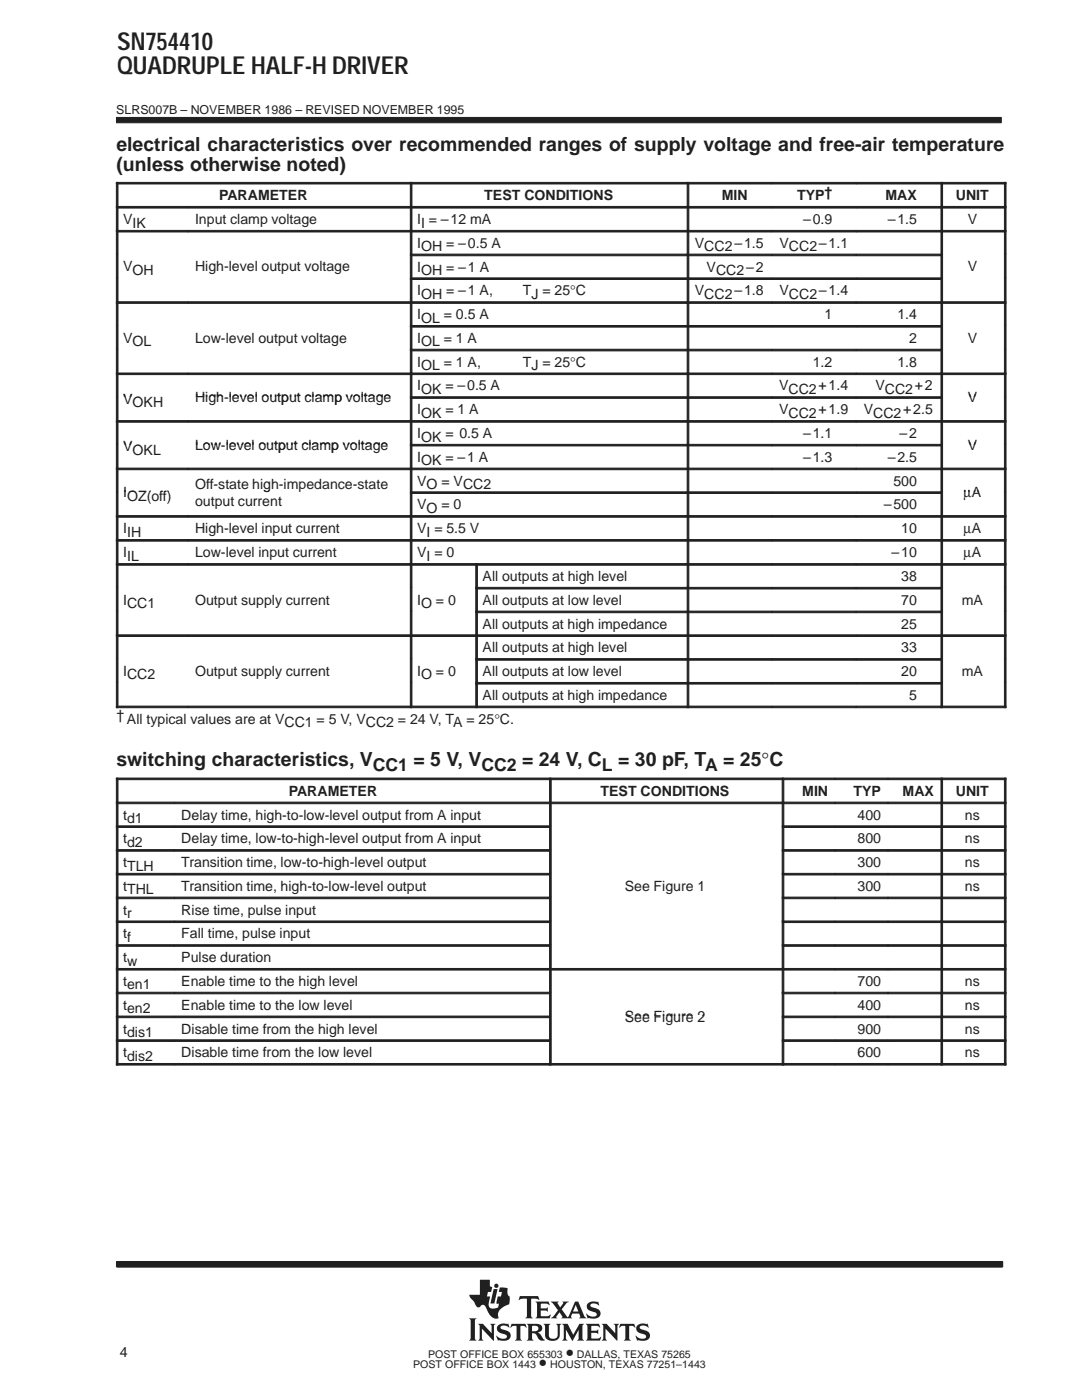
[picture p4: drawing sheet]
<svg xmlns="http://www.w3.org/2000/svg" width="216mm" height="279mm" viewBox="0 0 216 279" stroke-linecap="round" stroke-linejoin="round" font-family="sans-serif">
<g fill="#231f20" stroke="#231f20" stroke-width=".2">
<path d="M23.2 23.4h176.6v1.1h-176.6z" fill-rule="evenodd"/>
<path d="M23.4 251.8h176.5v1h-176.5z" fill-rule="evenodd"/>
<path d="M23.2 251.8h176.9v1h-176.9z" fill-rule="evenodd"/>
</g>
<g fill="#231f20">
<path d="M98.5 257.3h.8l-.7 2.8h-.7z"/>
<path d="M105.1 264.2h2.1a.85 .85 0 0 1 1 .8 .85 .85 0 0 1-.9 .9l.4 .3 .7 1 .3 .2-.1 .1a1.11 1.11 0 0 1-1.5-.9l-.2-.4-.7-.1v1l.3 .4h-1.4l.3-.5v-2.3z" fill-rule="evenodd"/>
<path d="M109.9 259.8h1.6l-.2 .4 .5 .7 .6-.8-.2-.3h1.3l-.5 .3-.9 1.2 1 1.5a.22 .22 0 0 0 .3 0 .22 .22 0 0 0 .1-.2l1.2-2.8h.7l1.2 2.8 .4 .5-1.5-.1a.24 .24 0 0 0 .3-.1 .24 .24 0 0 0-.1-.3l-.1-.4h-1.4l-.3 .6 .3 .3h-2.2l.2-.4-.6-.8-.6 .9 .2 .3h-1.3l.5-.4 .9-1.2z" fill-rule="evenodd"/>
<path d="M127.2 264.5a2.12 2.12 0 0 1 1.9-.2l.1-.2 .3 .8-.9-.3h-.6a.35 .35 0 0 0-.3 .2 .35 .35 0 0 0 .2 .4l.5 .2a1.16 1.16 0 0 1 1.2 1.6 1.23 1.23 0 0 1-1.1 .6l-1.1-.1-.3 .1-.3-1 .8 .5 .8 .1a.47 .47 0 0 0 .5-.5 .47 .47 0 0 0-.5-.4 1.29 1.29 0 0 1-1.4-1.5z" fill-rule="evenodd"/>
<path d="M123.8 264.2h2.7l.3 .8-.5-.4h-.6l-.2 .1v2.4l.4 .4h-1.4l.3-.4v-2.4l-.1-.1h-.6l-.6 .4z" fill-rule="evenodd"/>
<path d="M116.9 264.2h2.6l.2 .8-.6-.4-1.1 .1v.9h1l.4-.3v.9l-.3-.2h-1.1v1.1h1.4l.5-.3-.2 .7h-2.8l.3-.5v-2.3z" fill-rule="evenodd"/>
<path d="M120.1 264.2h.9l1.8 1.9v-1.5l-.3-.4h1l-.3 .4v3l-2.4-2.4v1.9l.3 .4h-1l.3-.4v-2.5z" fill-rule="evenodd"/>
<path d="M112.2 264.2h1.1l1.1 2.2 1.2-2.2h.9l-.3 .4v2.5l.3 .4h-1.3l.3-.4v-1.7l-1.3 2.2-1.3-2.3v1.8l.3 .4h-1l.3-.5v-2.3z" fill-rule="evenodd"/>
<path d="M99.4 264.5a2.17 2.17 0 0 1 1.9-.2l.1-.2 .3 .8-.8-.3h-.7a.36 .36 0 0 0-.3 .4 .36 .36 0 0 0 .3 .3l.4 .1a1.19 1.19 0 0 1 1.2 1.5v.1a1.23 1.23 0 0 1-1.1 .6l-1.1-.1-.2 .1-.4-1h.1a1.37 1.37 0 0 0 2 .2 .6 .6 0 0 0-.7-.6 1.08 1.08 0 0 1-1-.5 1.08 1.08 0 0 1-.1-1.1z" fill-rule="evenodd"/>
<path d="M102.1 264.2h2.7l.3 .8-.6-.4h-.5l-.2 .1v2.4l.3 .4h-1.3l.2-.2 .1-.3v-2.3l-.7-.1-.6 .4z" fill-rule="evenodd"/>
<path d="M108.5 264.2h1.3l-.3 .3 .1 2.2 .2 .4 .8 .1a.73 .73 0 0 0 .7-.8v-1.9l-.3-.3h1l-.3 .3v2a1.56 1.56 0 0 1-1.3 1.1 1.56 1.56 0 0 1-1.5-.6l-.2-2.5z" fill-rule="evenodd"/>
<path d="M95.4 264.2h1l1.7 1.9v-1.5l-.3-.4h1.1l-.3 .3v3.1l-2.4-2.4v1.9l.3 .4h-1.1l.3-.5v-2.3z" fill-rule="evenodd"/>
<path d="M93.6 263.1h1.5l-.3 .3v3.8l.3 .3h-1.5l.3-.5v-3.4z" fill-rule="evenodd"/>
<path d="M103.7 258.7h3.7l.2 .8-.7-.3-.9 .1v3.4l.3 .4h-1.5l.3-.4v-3.4l-.9-.1-.7 .2z" fill-rule="evenodd"/>
<path d="M106.9 259.8h2.6l.2 .7-.7-.3h-1.1v.9h1.1l.3-.2v.9l-.3-.2-1.1-.1v1.1l.1 .1h1.3l.5-.4 .1 .1-.2 .7h-2.8l.3-.6v-2.2z" fill-rule="evenodd"/>
<path d="M117.3 260.2l.1-.1a1.87 1.87 0 0 1 1.4-.3l.4 .1 .1-.2 .3 .8-1.1-.4a.44 .44 0 0 0-.7 .4 .44 .44 0 0 0 .6 .4 1.34 1.34 0 0 1 1.4 1.4 1.13 1.13 0 0 1-1.1 .9l-1.2-.2-.2 .2-.4-1 .9 .5 .7 .1a.47 .47 0 0 0 .6-.5 .47 .47 0 0 0-.6-.5h-.1a1.11 1.11 0 0 1-1.2-1.6z" fill-rule="evenodd"/>
<path d="M95.8 255.4h1.9v1.3l.5 .2-.2 .9h-.6l-.2 .9h.6l-.2 1.1a1.11 1.11 0 0 0 .2 1.3l.7 .1 .9-.3 .2-.7-.5-.1 .2-1.4h.7l.2-.9h-.7l.2-.9 1.6 .2-.1 .9 .2 .5 .3 .2v1a.54 .54 0 0 1-.5 .7l-.3 .2a2.35 2.35 0 0 0-1.5 1.6v.4a.29 .29 0 0 1 .1 .3 .29 .29 0 0 1-.2 .2l-.1 .1a2.21 2.21 0 0 1-2.1-1.9v-.1a.68 .68 0 0 0-.5-.8 .68 .68 0 0 0-.8 .4 .88 .88 0 0 1-1.1-.8l-.8-1-.3-.6h2.2z" fill-rule="evenodd"/>
<circle cx="99" cy="256.6" r=".43"/>
</g>
<g fill="#fff">
<path d="M114.9 260.4l.5 1.3h-1.1z"/>
<path d="M106.2 264.7l.5-.1a.56 .56 0 0 1 .7 .5 .56 .56 0 0 1-.6 .6h-.6z" fill-rule="evenodd"/>
</g>
<g fill="#231f20" stroke="#231f20" stroke-width=".2">
<path d="M23.2 36.4h.3v4.8h-.3z" fill-rule="evenodd"/>
<path d="M23.2 36.4h58.7v.3h-58.7z" fill-rule="evenodd"/>
<path d="M81.9 36.4h.3v4.8h-.3z" fill-rule="evenodd"/>
<path d="M81.9 36.4h55.2v.3h-55.2z" fill-rule="evenodd"/>
<path d="M137.1 36.4h.3v4.8h-.3z" fill-rule="evenodd"/>
<path d="M137.1 36.4h16.9v.3h-16.9z" fill-rule="evenodd"/>
<path d="M154 36.4h16.9v.3h-16.9z" fill-rule="evenodd"/>
<path d="M170.9 36.4h16.8v.3h-16.8z" fill-rule="evenodd"/>
<path d="M187.8 36.4h.3v4.8h-.3z" fill-rule="evenodd"/>
<path d="M200.4 36.4h.3v4.8h-.3z" fill-rule="evenodd"/>
<path d="M187.8 36.4h12.9v.3h-12.9z" fill-rule="evenodd"/>
<path d="M23.2 41.2h.3v4.8h-.3z" fill-rule="evenodd"/>
<path d="M23.2 41.2h14.3v.3h-14.3z" fill-rule="evenodd"/>
<path d="M37.6 41.2h44.3v.3h-44.3z" fill-rule="evenodd"/>
<path d="M81.9 41.2h.3v4.8h-.3z" fill-rule="evenodd"/>
<path d="M81.9 41.2h55.2v.3h-55.2z" fill-rule="evenodd"/>
<path d="M137.1 41.2h.3v4.8h-.3z" fill-rule="evenodd"/>
<path d="M137.1 41.2h16.9v.3h-16.9z" fill-rule="evenodd"/>
<path d="M154 41.2h16.9v.3h-16.9z" fill-rule="evenodd"/>
<path d="M170.9 41.2h16.8v.3h-16.8z" fill-rule="evenodd"/>
<path d="M187.8 41.2h.3v4.8h-.3z" fill-rule="evenodd"/>
<path d="M200.4 41.2h.3v4.8h-.3z" fill-rule="evenodd"/>
<path d="M187.8 41.2h12.9v.3h-12.9z" fill-rule="evenodd"/>
<path d="M23.2 46h.3v4.7h-.3z" fill-rule="evenodd"/>
<path d="M23.2 46h14.3v.3h-14.3z" fill-rule="evenodd"/>
<path d="M37.6 46h44.3v.3h-44.3z" fill-rule="evenodd"/>
<path d="M81.9 46h.3v4.7h-.3z" fill-rule="evenodd"/>
<path d="M81.9 46h55.2v.3h-55.2z" fill-rule="evenodd"/>
<path d="M137.1 46h.3v4.7h-.3z" fill-rule="evenodd"/>
<path d="M137.1 46h16.9v.3h-16.9z" fill-rule="evenodd"/>
<path d="M154 46h16.9v.3h-16.9z" fill-rule="evenodd"/>
<path d="M170.9 46h16.8v.3h-16.8z" fill-rule="evenodd"/>
<path d="M187.8 46h.3v4.7h-.3z" fill-rule="evenodd"/>
<path d="M200.4 46h.3v4.7h-.3z" fill-rule="evenodd"/>
<path d="M187.8 46h12.9v.3h-12.9z" fill-rule="evenodd"/>
<path d="M23.2 50.7h.3v4.7h-.3z" fill-rule="evenodd"/>
<path d="M81.9 50.7h.3v4.7h-.3z" fill-rule="evenodd"/>
<path d="M81.9 50.7h55.2v.3h-55.2z" fill-rule="evenodd"/>
<path d="M137.1 50.7h.3v4.7h-.3z" fill-rule="evenodd"/>
<path d="M137.1 50.7h16.9v.3h-16.9z" fill-rule="evenodd"/>
<path d="M154 50.7h16.9v.3h-16.9z" fill-rule="evenodd"/>
<path d="M170.9 50.7h16.8v.3h-16.8z" fill-rule="evenodd"/>
<path d="M187.8 50.7h.3v4.7h-.3z" fill-rule="evenodd"/>
<path d="M200.4 50.7h.3v4.7h-.3z" fill-rule="evenodd"/>
<path d="M23.2 55.5h.3v4.7h-.3z" fill-rule="evenodd"/>
<path d="M81.9 55.5h.3v4.7h-.3z" fill-rule="evenodd"/>
<path d="M81.9 55.5h55.2v.3h-55.2z" fill-rule="evenodd"/>
<path d="M137.1 55.5h.3v4.7h-.3z" fill-rule="evenodd"/>
<path d="M137.1 55.5h16.9v.3h-16.9z" fill-rule="evenodd"/>
<path d="M154 55.5h16.9v.3h-16.9z" fill-rule="evenodd"/>
<path d="M170.9 55.5h16.8v.3h-16.8z" fill-rule="evenodd"/>
<path d="M187.8 55.5h.3v4.7h-.3z" fill-rule="evenodd"/>
<path d="M200.4 55.5h.3v4.7h-.3z" fill-rule="evenodd"/>
<path d="M23.2 60.2h.3v4.7h-.3z" fill-rule="evenodd"/>
<path d="M23.2 60.2h14.3v.3h-14.3z" fill-rule="evenodd"/>
<path d="M37.6 60.2h44.3v.3h-44.3z" fill-rule="evenodd"/>
<path d="M81.9 60.2h.3v4.7h-.3z" fill-rule="evenodd"/>
<path d="M81.9 60.2h55.2v.3h-55.2z" fill-rule="evenodd"/>
<path d="M137.1 60.2h.3v4.7h-.3z" fill-rule="evenodd"/>
<path d="M137.1 60.2h16.9v.3h-16.9z" fill-rule="evenodd"/>
<path d="M154 60.2h16.9v.3h-16.9z" fill-rule="evenodd"/>
<path d="M170.9 60.2h16.8v.3h-16.8z" fill-rule="evenodd"/>
<path d="M187.8 60.2h.3v4.7h-.3z" fill-rule="evenodd"/>
<path d="M200.4 60.2h.3v4.7h-.3z" fill-rule="evenodd"/>
<path d="M187.8 60.2h12.9v.3h-12.9z" fill-rule="evenodd"/>
<path d="M23.2 65h.3v4.7h-.3z" fill-rule="evenodd"/>
<path d="M81.9 65h.3v4.7h-.3z" fill-rule="evenodd"/>
<path d="M81.9 65h55.2v.3h-55.2z" fill-rule="evenodd"/>
<path d="M137.1 65h.3v4.7h-.3z" fill-rule="evenodd"/>
<path d="M137.1 65h16.9v.3h-16.9z" fill-rule="evenodd"/>
<path d="M154 65h16.9v.3h-16.9z" fill-rule="evenodd"/>
<path d="M170.9 65h16.8v.3h-16.8z" fill-rule="evenodd"/>
<path d="M187.8 65h.3v4.7h-.3z" fill-rule="evenodd"/>
<path d="M200.4 65h.3v4.7h-.3z" fill-rule="evenodd"/>
<path d="M23.2 69.7h.3v4.7h-.3z" fill-rule="evenodd"/>
<path d="M81.9 69.7h.3v4.7h-.3z" fill-rule="evenodd"/>
<path d="M81.9 69.7h55.2v.3h-55.2z" fill-rule="evenodd"/>
<path d="M137.1 69.7h.3v4.7h-.3z" fill-rule="evenodd"/>
<path d="M137.1 69.7h16.9v.3h-16.9z" fill-rule="evenodd"/>
<path d="M154 69.7h16.9v.3h-16.9z" fill-rule="evenodd"/>
<path d="M170.9 69.7h16.8v.3h-16.8z" fill-rule="evenodd"/>
<path d="M187.8 69.7h.3v4.7h-.3z" fill-rule="evenodd"/>
<path d="M200.4 69.7h.3v4.7h-.3z" fill-rule="evenodd"/>
<path d="M23.2 74.4h.3v4.8h-.3z" fill-rule="evenodd"/>
<path d="M23.2 74.4h14.3v.4h-14.3z" fill-rule="evenodd"/>
<path d="M37.6 74.4h44.3v.4h-44.3z" fill-rule="evenodd"/>
<path d="M81.9 74.4h.3v4.8h-.3z" fill-rule="evenodd"/>
<path d="M81.9 74.4h55.2v.4h-55.2z" fill-rule="evenodd"/>
<path d="M137.1 74.4h.3v4.8h-.3z" fill-rule="evenodd"/>
<path d="M137.1 74.4h16.9v.4h-16.9z" fill-rule="evenodd"/>
<path d="M154 74.4h16.9v.4h-16.9z" fill-rule="evenodd"/>
<path d="M170.9 74.4h16.8v.4h-16.8z" fill-rule="evenodd"/>
<path d="M187.8 74.4h.3v4.8h-.3z" fill-rule="evenodd"/>
<path d="M200.4 74.4h.3v4.8h-.3z" fill-rule="evenodd"/>
<path d="M187.8 74.4h12.9v.4h-12.9z" fill-rule="evenodd"/>
<path d="M23.2 79.2h.3v4.7h-.3z" fill-rule="evenodd"/>
<path d="M81.9 79.2h.3v4.7h-.3z" fill-rule="evenodd"/>
<path d="M81.9 79.2h55.2v.3h-55.2z" fill-rule="evenodd"/>
<path d="M137.1 79.2h.3v4.7h-.3z" fill-rule="evenodd"/>
<path d="M137.1 79.2h16.9v.3h-16.9z" fill-rule="evenodd"/>
<path d="M154 79.2h16.9v.3h-16.9z" fill-rule="evenodd"/>
<path d="M170.9 79.2h16.8v.3h-16.8z" fill-rule="evenodd"/>
<path d="M187.8 79.2h.3v4.7h-.3z" fill-rule="evenodd"/>
<path d="M200.4 79.2h.3v4.7h-.3z" fill-rule="evenodd"/>
<path d="M23.2 83.9h.3v4.8h-.3z" fill-rule="evenodd"/>
<path d="M23.2 83.9h14.3v.4h-14.3z" fill-rule="evenodd"/>
<path d="M37.6 83.9h44.3v.4h-44.3z" fill-rule="evenodd"/>
<path d="M81.9 83.9h.3v4.8h-.3z" fill-rule="evenodd"/>
<path d="M81.9 83.9h55.2v.4h-55.2z" fill-rule="evenodd"/>
<path d="M137.1 83.9h.3v4.8h-.3z" fill-rule="evenodd"/>
<path d="M137.1 83.9h16.9v.4h-16.9z" fill-rule="evenodd"/>
<path d="M154 83.9h16.9v.4h-16.9z" fill-rule="evenodd"/>
<path d="M170.9 83.9h16.8v.4h-16.8z" fill-rule="evenodd"/>
<path d="M187.8 83.9h.3v4.8h-.3z" fill-rule="evenodd"/>
<path d="M200.4 83.9h.3v4.8h-.3z" fill-rule="evenodd"/>
<path d="M187.8 83.9h12.9v.4h-12.9z" fill-rule="evenodd"/>
<path d="M23.2 88.7h.3v4.7h-.3z" fill-rule="evenodd"/>
<path d="M81.9 88.7h.3v4.7h-.3z" fill-rule="evenodd"/>
<path d="M81.9 88.7h55.2v.3h-55.2z" fill-rule="evenodd"/>
<path d="M137.1 88.7h.3v4.7h-.3z" fill-rule="evenodd"/>
<path d="M137.1 88.7h16.9v.3h-16.9z" fill-rule="evenodd"/>
<path d="M154 88.7h16.9v.3h-16.9z" fill-rule="evenodd"/>
<path d="M170.9 88.7h16.8v.3h-16.8z" fill-rule="evenodd"/>
<path d="M187.8 88.7h.3v4.7h-.3z" fill-rule="evenodd"/>
<path d="M200.4 88.7h.3v4.7h-.3z" fill-rule="evenodd"/>
<path d="M23.2 93.4h.3v4.7h-.3z" fill-rule="evenodd"/>
<path d="M23.2 93.4h14.3v.3h-14.3z" fill-rule="evenodd"/>
<path d="M37.6 93.4h44.3v.3h-44.3z" fill-rule="evenodd"/>
<path d="M81.9 93.4h.3v4.7h-.3z" fill-rule="evenodd"/>
<path d="M81.9 93.4h55.2v.3h-55.2z" fill-rule="evenodd"/>
<path d="M137.1 93.4h.3v4.7h-.3z" fill-rule="evenodd"/>
<path d="M137.1 93.4h16.9v.3h-16.9z" fill-rule="evenodd"/>
<path d="M154 93.4h16.9v.3h-16.9z" fill-rule="evenodd"/>
<path d="M170.9 93.4h16.8v.3h-16.8z" fill-rule="evenodd"/>
<path d="M187.8 93.4h.3v4.7h-.3z" fill-rule="evenodd"/>
<path d="M200.4 93.4h.3v4.7h-.3z" fill-rule="evenodd"/>
<path d="M187.8 93.4h12.9v.3h-12.9z" fill-rule="evenodd"/>
<path d="M23.2 98.2h.3v4.7h-.3z" fill-rule="evenodd"/>
<path d="M81.9 98.2h.3v4.7h-.3z" fill-rule="evenodd"/>
<path d="M81.9 98.2h55.2v.3h-55.2z" fill-rule="evenodd"/>
<path d="M137.1 98.2h.3v4.7h-.3z" fill-rule="evenodd"/>
<path d="M137.1 98.2h16.9v.3h-16.9z" fill-rule="evenodd"/>
<path d="M154 98.2h16.9v.3h-16.9z" fill-rule="evenodd"/>
<path d="M170.9 98.2h16.8v.3h-16.8z" fill-rule="evenodd"/>
<path d="M187.8 98.2h.3v4.7h-.3z" fill-rule="evenodd"/>
<path d="M200.4 98.2h.3v4.7h-.3z" fill-rule="evenodd"/>
<path d="M23.2 102.9h.3v4.8h-.3z" fill-rule="evenodd"/>
<path d="M23.2 102.9h14.3v.3h-14.3z" fill-rule="evenodd"/>
<path d="M37.6 102.9h44.3v.3h-44.3z" fill-rule="evenodd"/>
<path d="M81.9 102.9h.3v4.8h-.3z" fill-rule="evenodd"/>
<path d="M81.9 102.9h55.2v.3h-55.2z" fill-rule="evenodd"/>
<path d="M137.1 102.9h.3v4.8h-.3z" fill-rule="evenodd"/>
<path d="M137.1 102.9h16.9v.3h-16.9z" fill-rule="evenodd"/>
<path d="M154 102.9h16.9v.3h-16.9z" fill-rule="evenodd"/>
<path d="M170.9 102.9h16.8v.3h-16.8z" fill-rule="evenodd"/>
<path d="M187.8 102.9h.3v4.8h-.3z" fill-rule="evenodd"/>
<path d="M200.4 102.9h.3v4.8h-.3z" fill-rule="evenodd"/>
<path d="M187.8 102.9h12.9v.3h-12.9z" fill-rule="evenodd"/>
<path d="M23.2 107.7h.3v4.8h-.3z" fill-rule="evenodd"/>
<path d="M23.2 107.7h14.3v.3h-14.3z" fill-rule="evenodd"/>
<path d="M37.6 107.7h44.3v.3h-44.3z" fill-rule="evenodd"/>
<path d="M81.9 107.7h.3v4.8h-.3z" fill-rule="evenodd"/>
<path d="M81.9 107.7h55.2v.3h-55.2z" fill-rule="evenodd"/>
<path d="M137.1 107.7h.3v4.8h-.3z" fill-rule="evenodd"/>
<path d="M137.1 107.7h16.9v.3h-16.9z" fill-rule="evenodd"/>
<path d="M154 107.7h16.9v.3h-16.9z" fill-rule="evenodd"/>
<path d="M170.9 107.7h16.8v.3h-16.8z" fill-rule="evenodd"/>
<path d="M187.8 107.7h.3v4.8h-.3z" fill-rule="evenodd"/>
<path d="M200.4 107.7h.3v4.8h-.3z" fill-rule="evenodd"/>
<path d="M187.8 107.7h12.9v.3h-12.9z" fill-rule="evenodd"/>
<path d="M23.2 112.5h.3v4.7h-.3z" fill-rule="evenodd"/>
<path d="M23.2 112.5h14.3v.3h-14.3z" fill-rule="evenodd"/>
<path d="M37.6 112.5h44.3v.3h-44.3z" fill-rule="evenodd"/>
<path d="M81.9 112.5h.3v4.7h-.3z" fill-rule="evenodd"/>
<path d="M81.9 112.5h13v.3h-13z" fill-rule="evenodd"/>
<path d="M94.9 112.5h.4v4.7h-.4z" fill-rule="evenodd"/>
<path d="M94.9 112.5h42.2v.3h-42.2z" fill-rule="evenodd"/>
<path d="M137.1 112.5h.3v4.7h-.3z" fill-rule="evenodd"/>
<path d="M137.1 112.5h16.9v.3h-16.9z" fill-rule="evenodd"/>
<path d="M154 112.5h16.9v.3h-16.9z" fill-rule="evenodd"/>
<path d="M170.9 112.5h16.8v.3h-16.8z" fill-rule="evenodd"/>
<path d="M187.8 112.5h.3v4.7h-.3z" fill-rule="evenodd"/>
<path d="M200.4 112.5h.3v4.7h-.3z" fill-rule="evenodd"/>
<path d="M187.8 112.5h12.9v.3h-12.9z" fill-rule="evenodd"/>
<path d="M23.2 117.2h.3v4.7h-.3z" fill-rule="evenodd"/>
<path d="M81.9 117.2h.3v4.7h-.3z" fill-rule="evenodd"/>
<path d="M94.9 117.2h.4v4.7h-.4z" fill-rule="evenodd"/>
<path d="M94.9 117.2h42.2v.3h-42.2z" fill-rule="evenodd"/>
<path d="M137.1 117.2h.3v4.7h-.3z" fill-rule="evenodd"/>
<path d="M137.1 117.2h16.9v.3h-16.9z" fill-rule="evenodd"/>
<path d="M154 117.2h16.9v.3h-16.9z" fill-rule="evenodd"/>
<path d="M170.9 117.2h16.8v.3h-16.8z" fill-rule="evenodd"/>
<path d="M187.8 117.2h.3v4.7h-.3z" fill-rule="evenodd"/>
<path d="M200.4 117.2h.3v4.7h-.3z" fill-rule="evenodd"/>
<path d="M23.2 122h.3v4.7h-.3z" fill-rule="evenodd"/>
<path d="M81.9 122h.3v4.7h-.3z" fill-rule="evenodd"/>
<path d="M94.9 122h.4v4.7h-.4z" fill-rule="evenodd"/>
<path d="M94.9 122h42.2v.3h-42.2z" fill-rule="evenodd"/>
<path d="M137.1 122h.3v4.7h-.3z" fill-rule="evenodd"/>
<path d="M137.1 122h16.9v.3h-16.9z" fill-rule="evenodd"/>
<path d="M154 122h16.9v.3h-16.9z" fill-rule="evenodd"/>
<path d="M170.9 122h16.8v.3h-16.8z" fill-rule="evenodd"/>
<path d="M187.8 122h.3v4.7h-.3z" fill-rule="evenodd"/>
<path d="M200.4 122h.3v4.7h-.3z" fill-rule="evenodd"/>
<path d="M23.2 126.7h.3v4.7h-.3z" fill-rule="evenodd"/>
<path d="M23.2 126.7h14.3v.3h-14.3z" fill-rule="evenodd"/>
<path d="M37.6 126.7h44.3v.3h-44.3z" fill-rule="evenodd"/>
<path d="M81.9 126.7h.3v4.7h-.3z" fill-rule="evenodd"/>
<path d="M81.9 126.7h13v.3h-13z" fill-rule="evenodd"/>
<path d="M94.9 126.7h.4v4.7h-.4z" fill-rule="evenodd"/>
<path d="M94.9 126.7h42.2v.3h-42.2z" fill-rule="evenodd"/>
<path d="M137.1 126.7h.3v4.7h-.3z" fill-rule="evenodd"/>
<path d="M137.1 126.7h16.9v.3h-16.9z" fill-rule="evenodd"/>
<path d="M154 126.7h16.9v.3h-16.9z" fill-rule="evenodd"/>
<path d="M170.9 126.7h16.8v.3h-16.8z" fill-rule="evenodd"/>
<path d="M187.8 126.7h.3v4.7h-.3z" fill-rule="evenodd"/>
<path d="M200.4 126.7h.3v4.7h-.3z" fill-rule="evenodd"/>
<path d="M187.8 126.7h12.9v.3h-12.9z" fill-rule="evenodd"/>
<path d="M23.2 131.4h.3v4.8h-.3z" fill-rule="evenodd"/>
<path d="M81.9 131.4h.3v4.8h-.3z" fill-rule="evenodd"/>
<path d="M94.9 131.4h.4v4.8h-.4z" fill-rule="evenodd"/>
<path d="M94.9 131.4h42.2v.4h-42.2z" fill-rule="evenodd"/>
<path d="M137.1 131.4h.3v4.8h-.3z" fill-rule="evenodd"/>
<path d="M137.1 131.4h16.9v.4h-16.9z" fill-rule="evenodd"/>
<path d="M154 131.4h16.9v.4h-16.9z" fill-rule="evenodd"/>
<path d="M170.9 131.4h16.8v.4h-16.8z" fill-rule="evenodd"/>
<path d="M187.8 131.4h.3v4.8h-.3z" fill-rule="evenodd"/>
<path d="M200.4 131.4h.3v4.8h-.3z" fill-rule="evenodd"/>
<path d="M23.2 136.2h.3v5h-.3z" fill-rule="evenodd"/>
<path d="M23.2 140.9h14.3v.3h-14.3z" fill-rule="evenodd"/>
<path d="M37.6 140.9h44.3v.3h-44.3z" fill-rule="evenodd"/>
<path d="M81.9 136.2h.3v5h-.3z" fill-rule="evenodd"/>
<path d="M81.9 140.9h13v.3h-13z" fill-rule="evenodd"/>
<path d="M94.9 136.2h.4v5h-.4z" fill-rule="evenodd"/>
<path d="M94.9 136.2h42.2v.3h-42.2z" fill-rule="evenodd"/>
<path d="M94.9 140.9h42.2v.3h-42.2z" fill-rule="evenodd"/>
<path d="M137.1 136.2h.3v5h-.3z" fill-rule="evenodd"/>
<path d="M137.1 136.2h16.9v.3h-16.9z" fill-rule="evenodd"/>
<path d="M137.1 140.9h16.9v.3h-16.9z" fill-rule="evenodd"/>
<path d="M154 136.2h16.9v.3h-16.9z" fill-rule="evenodd"/>
<path d="M154 140.9h16.9v.3h-16.9z" fill-rule="evenodd"/>
<path d="M170.9 136.2h16.8v.3h-16.8z" fill-rule="evenodd"/>
<path d="M170.9 140.9h16.8v.3h-16.8z" fill-rule="evenodd"/>
<path d="M187.8 136.2h.3v5h-.3z" fill-rule="evenodd"/>
<path d="M200.4 136.2h.3v5h-.3z" fill-rule="evenodd"/>
<path d="M187.8 140.9h12.9v.3h-12.9z" fill-rule="evenodd"/>
<path d="M23.2 155.3h.3v4.8h-.3z" fill-rule="evenodd"/>
<path d="M23.2 155.3h86.4v.3h-86.4z" fill-rule="evenodd"/>
<path d="M109.7 155.3h.3v4.8h-.3z" fill-rule="evenodd"/>
<path d="M109.7 155.3h46.4v.3h-46.4z" fill-rule="evenodd"/>
<path d="M156.1 155.3h.3v4.8h-.3z" fill-rule="evenodd"/>
<path d="M156.1 155.3h10.5v.3h-10.5z" fill-rule="evenodd"/>
<path d="M166.6 155.3h10.6v.3h-10.6z" fill-rule="evenodd"/>
<path d="M177.2 155.3h10.5v.3h-10.5z" fill-rule="evenodd"/>
<path d="M187.8 155.3h.3v4.8h-.3z" fill-rule="evenodd"/>
<path d="M200.4 155.3h.3v4.8h-.3z" fill-rule="evenodd"/>
<path d="M187.8 155.3h12.9v.3h-12.9z" fill-rule="evenodd"/>
<path d="M23.2 160.1h.3v4.7h-.3z" fill-rule="evenodd"/>
<path d="M23.2 160.1h11.6v.3h-11.6z" fill-rule="evenodd"/>
<path d="M34.8 160.1h74.8v.3h-74.8z" fill-rule="evenodd"/>
<path d="M109.7 160.1h.3v4.7h-.3z" fill-rule="evenodd"/>
<path d="M109.7 160.1h46.4v.3h-46.4z" fill-rule="evenodd"/>
<path d="M156.1 160.1h.3v4.7h-.3z" fill-rule="evenodd"/>
<path d="M156.1 160.1h10.5v.3h-10.5z" fill-rule="evenodd"/>
<path d="M166.6 160.1h10.6v.3h-10.6z" fill-rule="evenodd"/>
<path d="M177.2 160.1h10.5v.3h-10.5z" fill-rule="evenodd"/>
<path d="M187.8 160.1h.3v4.7h-.3z" fill-rule="evenodd"/>
<path d="M200.4 160.1h.3v4.7h-.3z" fill-rule="evenodd"/>
<path d="M187.8 160.1h12.9v.3h-12.9z" fill-rule="evenodd"/>
<path d="M23.2 164.8h.3v4.7h-.3z" fill-rule="evenodd"/>
<path d="M23.2 164.8h11.6v.3h-11.6z" fill-rule="evenodd"/>
<path d="M34.8 164.8h74.8v.3h-74.8z" fill-rule="evenodd"/>
<path d="M109.7 164.8h.3v4.7h-.3z" fill-rule="evenodd"/>
<path d="M156.1 164.8h.3v4.7h-.3z" fill-rule="evenodd"/>
<path d="M156.1 164.8h10.5v.3h-10.5z" fill-rule="evenodd"/>
<path d="M166.6 164.8h10.6v.3h-10.6z" fill-rule="evenodd"/>
<path d="M177.2 164.8h10.5v.3h-10.5z" fill-rule="evenodd"/>
<path d="M187.8 164.8h.3v4.7h-.3z" fill-rule="evenodd"/>
<path d="M200.4 164.8h.3v4.7h-.3z" fill-rule="evenodd"/>
<path d="M187.8 164.8h12.9v.3h-12.9z" fill-rule="evenodd"/>
<path d="M23.2 169.6h.3v4.7h-.3z" fill-rule="evenodd"/>
<path d="M23.2 169.6h11.6v.3h-11.6z" fill-rule="evenodd"/>
<path d="M34.8 169.6h74.8v.3h-74.8z" fill-rule="evenodd"/>
<path d="M109.7 169.6h.3v4.7h-.3z" fill-rule="evenodd"/>
<path d="M156.1 169.6h.3v4.7h-.3z" fill-rule="evenodd"/>
<path d="M156.1 169.6h10.5v.3h-10.5z" fill-rule="evenodd"/>
<path d="M166.6 169.6h10.6v.3h-10.6z" fill-rule="evenodd"/>
<path d="M177.2 169.6h10.5v.3h-10.5z" fill-rule="evenodd"/>
<path d="M187.8 169.6h.3v4.7h-.3z" fill-rule="evenodd"/>
<path d="M200.4 169.6h.3v4.7h-.3z" fill-rule="evenodd"/>
<path d="M187.8 169.6h12.9v.3h-12.9z" fill-rule="evenodd"/>
<path d="M23.2 174.3h.3v4.7h-.3z" fill-rule="evenodd"/>
<path d="M23.2 174.3h11.6v.3h-11.6z" fill-rule="evenodd"/>
<path d="M34.8 174.3h74.8v.3h-74.8z" fill-rule="evenodd"/>
<path d="M109.7 174.3h.3v4.7h-.3z" fill-rule="evenodd"/>
<path d="M156.1 174.3h.3v4.7h-.3z" fill-rule="evenodd"/>
<path d="M156.1 174.3h10.5v.3h-10.5z" fill-rule="evenodd"/>
<path d="M166.6 174.3h10.6v.3h-10.6z" fill-rule="evenodd"/>
<path d="M177.2 174.3h10.5v.3h-10.5z" fill-rule="evenodd"/>
<path d="M187.8 174.3h.3v4.7h-.3z" fill-rule="evenodd"/>
<path d="M200.4 174.3h.3v4.7h-.3z" fill-rule="evenodd"/>
<path d="M187.8 174.3h12.9v.3h-12.9z" fill-rule="evenodd"/>
<path d="M23.2 179h.3v4.8h-.3z" fill-rule="evenodd"/>
<path d="M23.2 179h11.6v.4h-11.6z" fill-rule="evenodd"/>
<path d="M34.8 179h74.8v.4h-74.8z" fill-rule="evenodd"/>
<path d="M109.7 179h.3v4.8h-.3z" fill-rule="evenodd"/>
<path d="M156.1 179h.3v4.8h-.3z" fill-rule="evenodd"/>
<path d="M156.1 179h10.5v.4h-10.5z" fill-rule="evenodd"/>
<path d="M166.6 179h10.6v.4h-10.6z" fill-rule="evenodd"/>
<path d="M177.2 179h10.5v.4h-10.5z" fill-rule="evenodd"/>
<path d="M187.8 179h.3v4.8h-.3z" fill-rule="evenodd"/>
<path d="M200.4 179h.3v4.8h-.3z" fill-rule="evenodd"/>
<path d="M187.8 179h12.9v.4h-12.9z" fill-rule="evenodd"/>
<path d="M23.2 183.8h.3v4.7h-.3z" fill-rule="evenodd"/>
<path d="M23.2 183.8h11.6v.3h-11.6z" fill-rule="evenodd"/>
<path d="M34.8 183.8h74.8v.3h-74.8z" fill-rule="evenodd"/>
<path d="M109.7 183.8h.3v4.7h-.3z" fill-rule="evenodd"/>
<path d="M156.1 183.8h.3v4.7h-.3z" fill-rule="evenodd"/>
<path d="M156.1 183.8h10.5v.3h-10.5z" fill-rule="evenodd"/>
<path d="M166.6 183.8h10.6v.3h-10.6z" fill-rule="evenodd"/>
<path d="M177.2 183.8h10.5v.3h-10.5z" fill-rule="evenodd"/>
<path d="M187.8 183.8h.3v4.7h-.3z" fill-rule="evenodd"/>
<path d="M200.4 183.8h.3v4.7h-.3z" fill-rule="evenodd"/>
<path d="M187.8 183.8h12.9v.3h-12.9z" fill-rule="evenodd"/>
<path d="M23.2 188.5h.3v4.8h-.3z" fill-rule="evenodd"/>
<path d="M23.2 188.5h11.6v.4h-11.6z" fill-rule="evenodd"/>
<path d="M34.8 188.5h74.8v.4h-74.8z" fill-rule="evenodd"/>
<path d="M109.7 188.5h.3v4.8h-.3z" fill-rule="evenodd"/>
<path d="M156.1 188.5h.3v4.8h-.3z" fill-rule="evenodd"/>
<path d="M156.1 188.5h10.5v.4h-10.5z" fill-rule="evenodd"/>
<path d="M166.6 188.5h10.6v.4h-10.6z" fill-rule="evenodd"/>
<path d="M177.2 188.5h10.5v.4h-10.5z" fill-rule="evenodd"/>
<path d="M187.8 188.5h.3v4.8h-.3z" fill-rule="evenodd"/>
<path d="M200.4 188.5h.3v4.8h-.3z" fill-rule="evenodd"/>
<path d="M187.8 188.5h12.9v.4h-12.9z" fill-rule="evenodd"/>
<path d="M23.2 193.3h.3v4.7h-.3z" fill-rule="evenodd"/>
<path d="M23.2 193.3h11.6v.3h-11.6z" fill-rule="evenodd"/>
<path d="M34.8 193.3h74.8v.3h-74.8z" fill-rule="evenodd"/>
<path d="M109.7 193.3h.3v4.7h-.3z" fill-rule="evenodd"/>
<path d="M109.7 193.3h46.4v.3h-46.4z" fill-rule="evenodd"/>
<path d="M156.1 193.3h.3v4.7h-.3z" fill-rule="evenodd"/>
<path d="M156.1 193.3h10.5v.3h-10.5z" fill-rule="evenodd"/>
<path d="M166.6 193.3h10.6v.3h-10.6z" fill-rule="evenodd"/>
<path d="M177.2 193.3h10.5v.3h-10.5z" fill-rule="evenodd"/>
<path d="M187.8 193.3h.3v4.7h-.3z" fill-rule="evenodd"/>
<path d="M200.4 193.3h.3v4.7h-.3z" fill-rule="evenodd"/>
<path d="M187.8 193.3h12.9v.3h-12.9z" fill-rule="evenodd"/>
<path d="M23.2 198h.3v4.7h-.3z" fill-rule="evenodd"/>
<path d="M23.2 198h11.6v.3h-11.6z" fill-rule="evenodd"/>
<path d="M34.8 198h74.8v.3h-74.8z" fill-rule="evenodd"/>
<path d="M109.7 198h.3v4.7h-.3z" fill-rule="evenodd"/>
<path d="M156.1 198h.3v4.7h-.3z" fill-rule="evenodd"/>
<path d="M156.1 198h10.5v.3h-10.5z" fill-rule="evenodd"/>
<path d="M166.6 198h10.6v.3h-10.6z" fill-rule="evenodd"/>
<path d="M177.2 198h10.5v.3h-10.5z" fill-rule="evenodd"/>
<path d="M187.8 198h.3v4.7h-.3z" fill-rule="evenodd"/>
<path d="M200.4 198h.3v4.7h-.3z" fill-rule="evenodd"/>
<path d="M187.8 198h12.9v.3h-12.9z" fill-rule="evenodd"/>
<path d="M23.2 202.8h.3v4.7h-.3z" fill-rule="evenodd"/>
<path d="M23.2 202.8h11.6v.3h-11.6z" fill-rule="evenodd"/>
<path d="M34.8 202.8h74.8v.3h-74.8z" fill-rule="evenodd"/>
<path d="M109.7 202.8h.3v4.7h-.3z" fill-rule="evenodd"/>
<path d="M156.1 202.8h.3v4.7h-.3z" fill-rule="evenodd"/>
<path d="M156.1 202.8h10.5v.3h-10.5z" fill-rule="evenodd"/>
<path d="M166.6 202.8h10.6v.3h-10.6z" fill-rule="evenodd"/>
<path d="M177.2 202.8h10.5v.3h-10.5z" fill-rule="evenodd"/>
<path d="M187.8 202.8h.3v4.7h-.3z" fill-rule="evenodd"/>
<path d="M200.4 202.8h.3v4.7h-.3z" fill-rule="evenodd"/>
<path d="M187.8 202.8h12.9v.3h-12.9z" fill-rule="evenodd"/>
<path d="M23.2 207.5h.3v5.1h-.3z" fill-rule="evenodd"/>
<path d="M23.2 207.5h11.6v.3h-11.6z" fill-rule="evenodd"/>
<path d="M23.2 212.2h11.6v.4h-11.6z" fill-rule="evenodd"/>
<path d="M34.8 207.5h74.8v.3h-74.8z" fill-rule="evenodd"/>
<path d="M34.8 212.2h74.8v.4h-74.8z" fill-rule="evenodd"/>
<path d="M109.7 207.5h.3v5.1h-.3z" fill-rule="evenodd"/>
<path d="M109.7 212.2h46.4v.4h-46.4z" fill-rule="evenodd"/>
<path d="M156.1 207.5h.3v5.1h-.3z" fill-rule="evenodd"/>
<path d="M156.1 207.5h10.5v.3h-10.5z" fill-rule="evenodd"/>
<path d="M156.1 212.2h10.5v.4h-10.5z" fill-rule="evenodd"/>
<path d="M166.6 207.5h10.6v.3h-10.6z" fill-rule="evenodd"/>
<path d="M166.6 212.2h10.6v.4h-10.6z" fill-rule="evenodd"/>
<path d="M177.2 207.5h10.5v.3h-10.5z" fill-rule="evenodd"/>
<path d="M177.2 212.2h10.5v.4h-10.5z" fill-rule="evenodd"/>
<path d="M187.8 207.5h.3v5.1h-.3z" fill-rule="evenodd"/>
<path d="M200.4 207.5h.3v5.1h-.3z" fill-rule="evenodd"/>
<path d="M187.8 207.5h12.9v.3h-12.9z" fill-rule="evenodd"/>
<path d="M187.8 212.2h12.9v.4h-12.9z" fill-rule="evenodd"/>
</g>
<g font-size="4.9" fill="#231f20">
<text x="23.4" y="9.9">SN754410</text>
<text x="23.4" y="14.8">QUADRUPLE HALF-H DRIVER</text>
</g>
<g font-size="3.9" fill="#231f20">
<text x="23.2" y="30.2">electrical characteristics over recommended ranges of supply voltage and free-air temperature</text>
<text x="23.2" y="34">(unless otherwise noted)</text>
<text x="23.2" y="152.9">switching characteristics, V</text>
</g>
<g font-size="3.5" fill="#231f20">
<text x="74.4" y="153.9">CC1 = 5 V, VCC2 = 24 V, CL = 30 pF, TA = 25°C</text>
<text x="107.5" y="273.1">•</text>
<text x="112.9" y="271">•</text>
</g>
<g font-size="2.8" fill="#231f20">
<text x="43.7" y="39.9">PARAMETER</text>
<text x="96.6" y="39.9">TEST CONDITIONS</text>
<text x="144" y="39.9">MIN</text>
<text x="159" y="39.9">TYP†</text>
<text x="176.7" y="39.9">MAX</text>
<text x="190.7" y="39.9">UNIT</text>
<text x="24.6" y="44.7">VIK</text>
<text x="38.9" y="44.7">Input clamp voltage</text>
<text x="83.2" y="44.7">II = –12 mA</text>
<text x="160.3" y="44.7">–0.9</text>
<text x="177.1" y="44.7">–1.5</text>
<text x="193.1" y="44.7">V</text>
<text x="83.2" y="49.5">IOH = –0.5 A</text>
<text x="138.7" y="49.5">VCC2–1.5</text>
<text x="155.5" y="49.5">VCC2–1.1</text>
<text x="24.6" y="54.2">VOH</text>
<text x="38.9" y="54.2">High-level output voltage</text>
<text x="83.2" y="54.2">IOH = –1 A</text>
<text x="83.2" y="58.9">IOH = –1 A,</text>
<text x="104.3" y="58.9">TJ = 25°C</text>
<text x="138.7" y="58.9">VCC2–1.8</text>
<text x="141" y="54.2">VCC2–2</text>
<text x="155.5" y="58.9">VCC2–1.4</text>
<text x="193.1" y="54.2">V</text>
<text x="83.2" y="63.7">IOL = 0.5 A</text>
<text x="164.5" y="63.7">1</text>
<text x="179.1" y="63.7">1.4</text>
<text x="24.6" y="68.4">VOL</text>
<text x="38.9" y="68.4">Low-level output voltage</text>
<text x="83.2" y="68.4">IOL = 1 A</text>
<text x="181.4" y="68.4">2</text>
<text x="193.1" y="68.4">V</text>
<text x="83.2" y="73.2">IOL = 1 A,</text>
<text x="83.2" y="77.9">IOK = –0.5 A</text>
<text x="104.3" y="73.2">TJ = 25°C</text>
<text x="155.5" y="77.9">VCC2+1.4</text>
<text x="162.2" y="73.2">1.2</text>
<text x="174.7" y="77.9">VCC2+2</text>
<text x="179.1" y="73.2">1.8</text>
<text x="24.6" y="80.5">VO</text>
<text x="24.6" y="80.5">VOKH</text>
<text x="38.9" y="80.3">High level output clamp voltage</text>
<text x="38.9" y="80.3">High-level output clamp voltage</text>
<text x="83.2" y="82.7">IOK = 1 A</text>
<text x="155.5" y="82.7">VCC2+1.9</text>
<text x="172.3" y="82.7">VCC2+2.5</text>
<text x="193.1" y="80.3">V</text>
<text x="38.9" y="89.8">Low level output clamp voltage</text>
<text x="38.9" y="89.8">Low-level output clamp voltage</text>
<text x="83.2" y="87.4">IOK = 0.5 A</text>
<text x="160.3" y="87.4">–1.1</text>
<text x="179.5" y="87.4">–2</text>
<text x="193.1" y="89.8">V</text>
<text x="24.6" y="90">VO</text>
<text x="24.6" y="90">VOKL</text>
<text x="83.2" y="92.2">IOK = –1 A</text>
<text x="160.3" y="92.2">–1.3</text>
<text x="177.1" y="92.2">–2.5</text>
<text x="24.6" y="99.3">IOZ(off)</text>
<text x="24.6" y="99.3">IOZ( ff)</text>
<text x="38.9" y="97.6">Off-state high-impedance-state</text>
<text x="38.9" y="101.1">output current</text>
<text x="52.5" y="97.6">g</text>
<text x="83.2" y="101.6">VO = 0</text>
<text x="83.2" y="96.9">VO = VCC2</text>
<text x="176.4" y="101.6">–500</text>
<text x="178.3" y="96.9">500</text>
<text x="192.3" y="99.3">µA</text>
<text x="24.6" y="106.4">IIH</text>
<text x="38.9" y="106.4">High-level input current</text>
<text x="83.2" y="106.4">VI = 5.5 V</text>
<text x="179.8" y="106.4">10</text>
<text x="192.3" y="106.4">µA</text>
<text x="24.6" y="111.2">IIL</text>
<text x="38.9" y="111.2">Low-level input current</text>
<text x="83.2" y="111.2">VI = 0</text>
<text x="177.9" y="111.2">–10</text>
<text x="192.3" y="111.2">µA</text>
<text x="96.3" y="116">All outputs at high level</text>
<text x="179.8" y="116">38</text>
<text x="24.6" y="120.7">ICC1</text>
<text x="38.9" y="120.7">Output supply current</text>
<text x="83.2" y="120.7">IO = 0</text>
<text x="96.3" y="120.7">All outputs at low level</text>
<text x="96.3" y="125.4">All outputs at high impedance</text>
<text x="179.8" y="120.7">70</text>
<text x="179.8" y="125.4">25</text>
<text x="191.9" y="120.7">mA</text>
<text x="96.3" y="130.2">All outputs at high level</text>
<text x="179.8" y="130.2">33</text>
<text x="24.6" y="134.9">ICC2</text>
<text x="38.9" y="134.9">Output supply current</text>
<text x="83.2" y="134.9">IO = 0</text>
<text x="96.3" y="134.9">All outputs at low level</text>
<text x="179.8" y="134.9">20</text>
<text x="191.9" y="134.9">mA</text>
<text x="23.2" y="143.7">† All typical values are at V</text>
<text x="96.3" y="139.6">All outputs at high impedance</text>
<text x="181.4" y="139.6">5</text>
<text x="56.8" y="145.1">CC1 = 5 V, VCC2 = 24 V, TA = 25°C.</text>
<text x="57.6" y="158.8">PARAMETER</text>
<text x="119.8" y="158.8">TEST CONDITIONS</text>
<text x="160.1" y="158.8">MIN</text>
<text x="170.3" y="158.8">TYP</text>
<text x="180.1" y="158.8">MAX</text>
<text x="190.7" y="158.8">UNIT</text>
<text x="24.6" y="163.6">td1</text>
<text x="36.2" y="163.6">Delay time, high-to-low-level output from A input</text>
<text x="171.1" y="163.6">400</text>
<text x="192.5" y="163.6">ns</text>
<text x="24.6" y="168.3">td2</text>
<text x="24.6" y="173">tTLH</text>
<text x="36.2" y="168.3">Delay time, low-to-high-level output from A input</text>
<text x="36.2" y="173">Transition time, low-to-high-level output</text>
<text x="171.1" y="168.3">800</text>
<text x="171.1" y="173">300</text>
<text x="192.5" y="168.3">ns</text>
<text x="192.5" y="173">ns</text>
<text x="24.6" y="177.8">tTHL</text>
<text x="36.2" y="177.8">Transition time, high-to-low-level output</text>
<text x="124.7" y="177.8">See Figure 1</text>
<text x="171.1" y="177.8">300</text>
<text x="192.5" y="177.8">ns</text>
<text x="24.6" y="182.5">tr</text>
<text x="36.2" y="182.5">Rise time, pulse input</text>
<text x="24.6" y="187.3">tf</text>
<text x="36.2" y="187.3">Fall time, pulse input</text>
<text x="24.6" y="192">tw</text>
<text x="24.6" y="196.8">ten1</text>
<text x="36.2" y="192">Pulse duration</text>
<text x="36.2" y="196.8">Enable time to the high level</text>
<text x="171.1" y="196.8">700</text>
<text x="192.5" y="196.8">ns</text>
<text x="24.6" y="201.5">ten2</text>
<text x="36.2" y="201.5">Enable time to the low level</text>
<text x="124.7" y="203.9">See Figure 2</text>
<text x="171.1" y="201.5">400</text>
<text x="192.5" y="201.5">ns</text>
<text x="24.6" y="206.3">tdis1</text>
<text x="36.2" y="206.3">Disable time from the high level</text>
<text x="171.1" y="206.3">900</text>
<text x="192.5" y="206.3">ns</text>
<text x="24.6" y="211">tdis2</text>
<text x="36.2" y="211">Disable time from the low level</text>
<text x="171.1" y="211">600</text>
<text x="192.5" y="211">ns</text>
<text x="23.9" y="270.7">4</text>
</g>
<text font-size="2.5" fill="#231f20" x="23.2" y="22.7">SLRS007B – NOVEMBER 1986 – REVISED NOVEMBER 1995</text>
<g font-size="2.1" fill="#231f20">
<text x="82.5" y="273.1">POST OFFICE BOX 1443</text>
<text x="85.4" y="271">POST OFFICE BOX 655303</text>
<text x="109.8" y="273.1">HOUSTON, TEXAS 77251–1443</text>
<text x="115.1" y="271">DALLAS, TEXAS 75265</text>
</g>
</svg>
